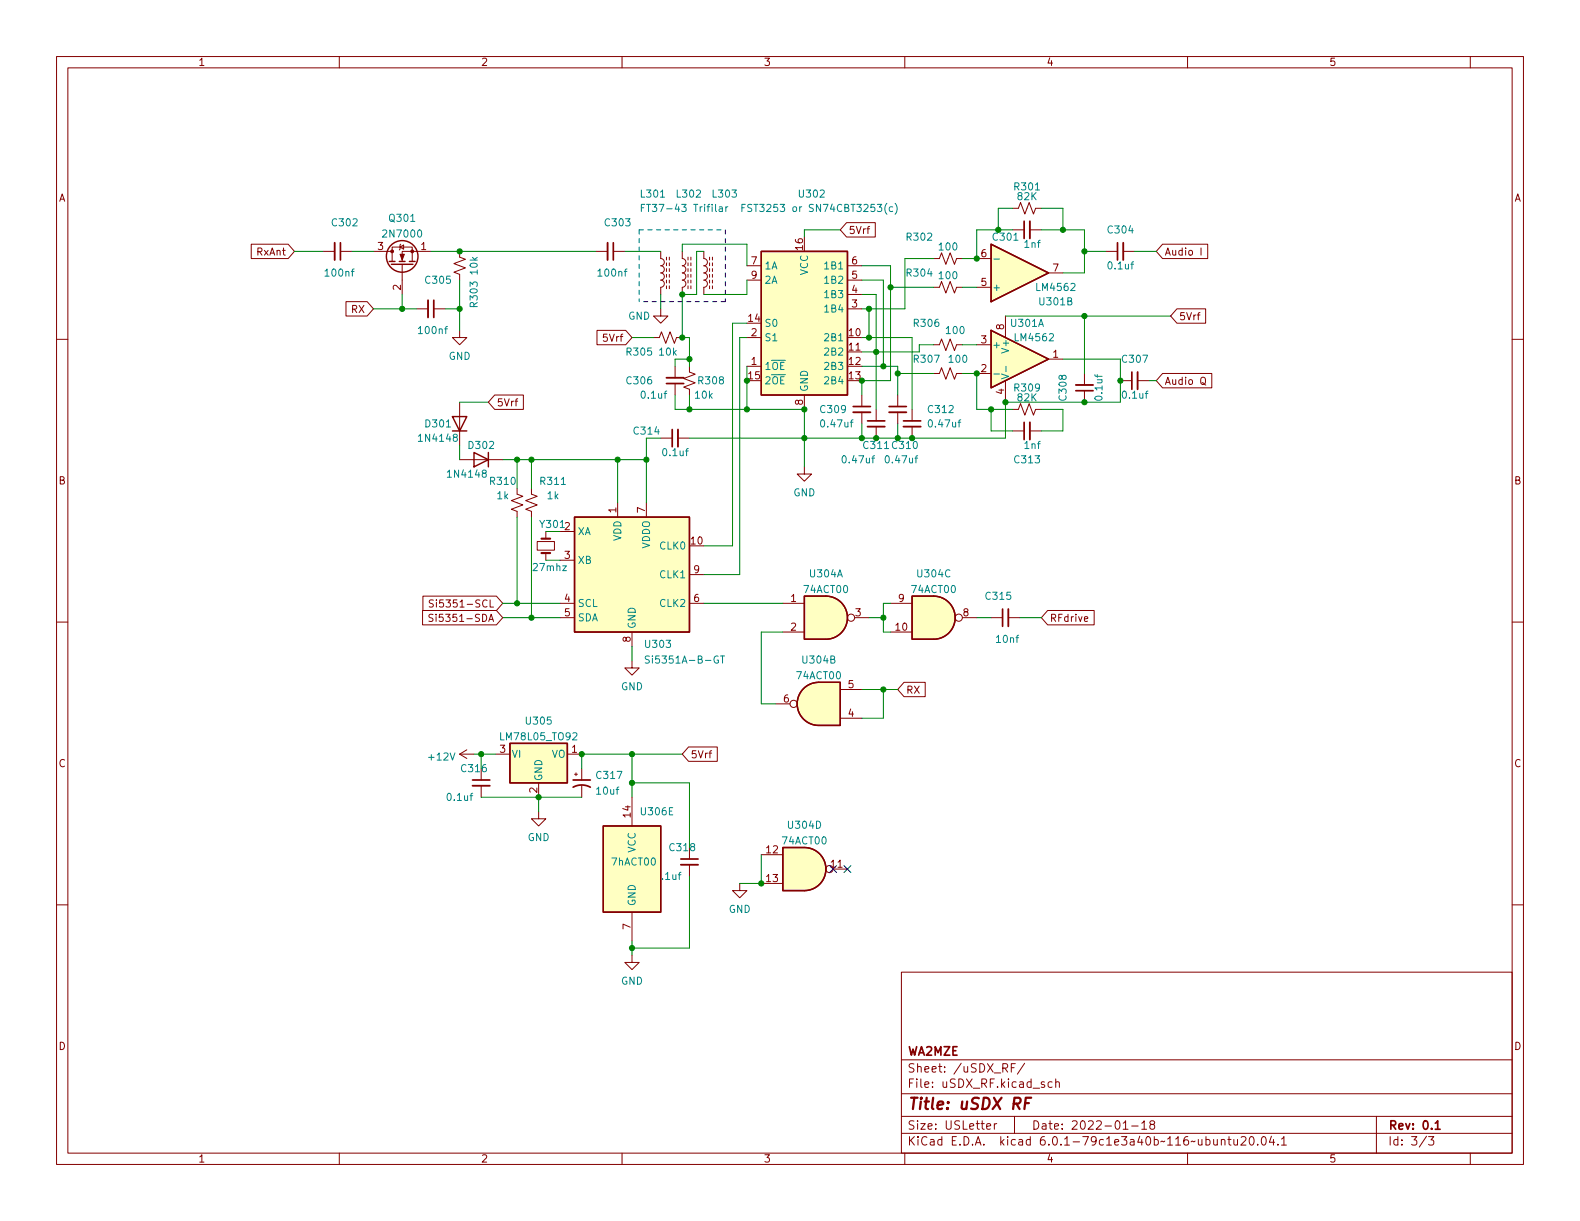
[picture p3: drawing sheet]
<svg xmlns="http://www.w3.org/2000/svg" width="279mm" height="216mm" viewBox="0 0 279 216" stroke-linecap="round" stroke-linejoin="round" font-family="sans-serif">
<g fill="none" stroke="#840000" stroke-width=".18">
<path d="M10 10h259.4v195.9h-259.4zM12 12h255.4v191.9h-255.4zM60 10v2M110 10v2M160 10v2M210 10v2M260 10v2M149.7 39.4h5.1v2.5h-5.1l-1.1-1.3zM179.1 36.8h1l.4-1 .7 2 .8-2 .8 2 .3-1h1M10 60h2M44.4 43.2h6.6l1.1 1.3-1.1 1.2h-6.6zM57.1 44.5h2.1"/>
<path d="M60.2 44.5h2M61.2 53.3h3.7l1.1 1.3-1.1 1.3h-3.7zM66 44.5h3.3M69.3 46.2v-2.5h3.6v2.5M70.7 43.7l.7-.4v.8zM70.9 43.2l-.2 .1v.8l-.1 .1M71.1 46.7v5.4M73.7 54.6h2M76.2 44.5h-5.1v1.7M76.7 54.6h2M81.3 58.4v1.3h1.2l-1.2 1.3-1.3-1.3h1.3M81.3 44.5v1l1 .3-2 .8 2 .8-2 .7 1 .4v1"/>
<path d="M105.4 44.5h2M105.6 58.4h5l1.2 1.3-1.2 1.3h-5zM108.5 44.5h2M115.6 59.7h1l.4-1 .7 2 .8-2 .8 2 .3-1h1M116.8 44.5v1.2a.64 .64 0 0 1 .7 .7 .64 .64 0 0 1-.7 .6 .64 .64 0 0 1 .7 .6 .64 .64 0 0 1-.7 .7 .64 .64 0 0 1 .7 .6 .64 .64 0 0 1-.7 .6 .64 .64 0 0 1 .7 .7 .64 .64 0 0 1-.7 .6v1.3M116.8 54.6v1.3h1.3l-1.3 1.3-1.2-1.3h1.2M117.9 45.5v.5M117.9 46.5v.5M117.9 47.5v.5M117.9 48.5v.5M117.9 49.5v.5M117.9 50.5v.6"/>
<path d="M118.4 45.5v.5M118.4 46.5v.5M118.4 47.5v.5M118.4 48.5v.5M118.4 49.5v.5M118.4 50.5v.6M120.6 44.5l.1 1.2a.64 .64 0 0 1 .6 .7 .64 .64 0 0 1-.6 .6 .64 .64 0 0 1 .6 .6 .64 .64 0 0 1-.6 .7 .64 .64 0 0 1 .6 .6 .64 .64 0 0 1-.6 .6 .64 .64 0 0 1 .6 .7 .64 .64 0 0 1-.6 .6l-.1 1.3M121.7 45.5v.5M121.7 46.5v.5M121.7 47.5v.5M121.7 48.5v.5M121.7 49.5v.5"/>
<path d="M121.7 50.5v.6M122.2 45.5v.5M122.2 46.5v.5M122.2 47.5v.5M122.2 48.5v.5M122.2 49.5v.5M122.2 50.5v.6M124.5 44.5v1.2a.64 .64 0 0 1 .6 .7 .64 .64 0 0 1-.6 .6 .64 .64 0 0 1 .6 .6 .64 .64 0 0 1-.6 .7 .64 .64 0 0 1 .6 .6 .64 .64 0 0 1-.6 .6 .64 .64 0 0 1 .6 .7 .64 .64 0 0 1-.6 .6v1.3M125.5 45.5v.5M125.5 46.5v.5M125.5 47.5v.5M125.5 48.5v.5"/>
<path d="M125.5 49.5v.5M125.5 50.5v.6M126 45.5v.5M126 46.5v.5M126 47.5v.5M126 48.5v.5M126 49.5v.5M126 50.5v.6M132.1 59.7h2.5M132.1 49.5h2.5M132.1 47h2.5M149.9 54.6h2.5"/>
<path d="M149.9 52.1h2.5M149.9 49.5h2.5M149.9 47h2.5M165.1 45.7h1l.4-1 .8 2 .7-2 .8 2 .4-1h1M165.1 50.8h1l.4-1 .8 2 .7-2 .8 2 .4-1h1M172.7 45.7h2.6M172.7 50.8h2.6M177.8 55.9v3.8M179.1 40.6h2M182.1 40.6h2M185.4 48.3h2.6M195.6 44.5h2"/>
<path d="M198.6 44.5h2.1M205.6 43.2h8v2.5h-8l-1.1-1.2zM208.1 54.6h5.1v2.6h-5.1l-1.1-1.3zM212.4 43.8v1.3M267.4 60h2M81.3 71.1v7.6M87.5 69.8h5.1v2.6h-5.1l-1.1-1.3zM116.8 77.5h2.1M119.4 64.8v2M119.4 67.8v2.1M119.9 77.5h2M121.9 64.8v1l1 .4-2 .7 2 .8-2 .8 1 .3v1.1"/>
<path d="M132.1 64.8h2.5M142.2 69.9v2.5M149.9 69.9h.1M149.9 62.2h2.5M152.4 69.9v2M152.4 72.9v2M154.9 72.4v2M154.9 75.4v2.1M158.7 69.9v2M158.7 72.9v2M161.3 72.4v2M161.3 75.4v2.1"/>
<path d="M165.1 61h1l.4-1.1 .8 2.1 .7-2.1 .8 2.1 .4-1h1M165.1 66h1l.4-1 .8 2.1 .7-2.1 .8 2.1 .4-1.1h1M172.7 61h2.6M172.7 66h2.6M177.8 67.3v3.8M179.1 72.4h1l.4-1 .7 2 .8-2 .8 2 .3-1h1M179.1 76.2h2M182.1 76.2h2M185.4 63.5h2.6M191.8 66v2.1M191.8 69.1v2M198.1 67.3h2.1"/>
<path d="M201.2 67.3h2M205.6 66h8.7v2.6h-8.7l-1.1-1.3zM212.4 66.9l.2-.2a.43 .43 0 0 1 .6 .4v.5a.42 .42 0 0 1-.5 .4 .42 .42 0 0 1-.4-.4zM212.6 67.7l.6 .4M81.3 81.3h7.6M91.4 86.4v1l1.1 .4-2.1 .7 2.1 .8-2.1 .7 1 .4v1M94 86.4v1l1 .4-2 .7 2 .8-2 .7 1 .4v1M95 95.8h3v1.5h-3zM96.5 94v1.3M96.5 97.8v1.3M99.1 94h2.5M99.1 99.1h2.5"/>
<path d="M109.2 88.9v2.5M114.3 88.9v2.5M142.2 82.6v1.2h1.3l-1.3 1.3-1.2-1.3h1.2M10 110h2M74.7 107.9h13.1l1.1 1.3-1.1 1.3h-13.1zM74.8 105.4h13l1.1 1.3-1.1 1.3h-13zM76.6 108.7l-.5-.1-.2 .1v.4l.5 .2 .2 .3-.3 .3-.5-.1M76.6 106.1h-.5l-.1 .1v.4l.5 .2 .1 .3-.2 .2h-.5M77.2 106.1v.1M77.2 106.5v.8M99.1 106.7h2.5M99.1 109.2h2.5"/>
<path d="M111.8 116.8v1.3h1.2l-1.2 1.3-1.3-1.3h1.3M111.8 111.8v2.5M121.9 106.7h2.6M121.9 101.6h2.6M138.4 106.7h3.8M138.4 111.8h3.8M151.1 109.2h2.6M157.5 106.7h3.8M157.5 111.8h3.8M170.2 109.2h2.5M175.3 109.2h2M178.3 109.2h2"/>
<path d="M185.3 107.9h8.2v2.6h-8.2l-1.2-1.3zM191.8 109.5l.6-.2-.1-.2-.4-.1-.1 .2v.6h.5M267.4 110h2M81.3 133.4l1.2 .7M81.3 133.4h2.5M82.5 132.6l-1.2 .8M85.1 135.9v2M85.1 138.9v2.1M87.6 133.4h2.6M95.2 138.4v2.6M100.3 133.4h2.6M101.6 136.9h.5"/>
<path d="M101.9 136.7v.5M102.9 135.9v2M102.9 138.9v2.1M121.8 132.1h5v2.5h-5l-1.2-1.2zM137.2 124.5h2.5M148.6 127h3.8M148.6 121.9h3.8M159.9 120.6h3.7v2.6h-3.7l-1.2-1.3zM10 160h2M95.2 143.5v1.3h1.3l-1.3 1.3-1.2-1.3h1.2M111.8 141v5.1M121.9 149.9v2"/>
<path d="M121.9 152.9v2M130.8 156.2v1.3h1.3l-1.3 1.3-1.3-1.3h1.3M134.6 151.1h3.8M134.6 156.2h3.8M147.3 153.7h2.6M267.4 160h2M111.8 168.9v1.3h1.2l-1.2 1.3-1.3-1.3h1.3M111.8 161.3v5.1M159.4 171.9h108v32h-108zM159.4 197.4h108M159.4 193.4h108M159.4 187.4h108"/>
<path d="M174.5 199.2l.7-.2-.1-.3h-.4l-.2 .2v.7h.6M175.8 198.7v1M176.3 198.7h-.3l-.2 .3M178.8 188.8h.5M179.4 197.4v3M179.5 188.1h-.7v1.5M181.2 188l-1.3 1.9M186 191.4l-.4-.1-.3 .3v.4l.2 .2h.5M186.7 191.4l.2-.1 .4 .1v.9M186.7 190.8v1.5M198.6 199.7h.9M200.1 199.1h1.2"/>
<path d="M201.9 198.6l.4-.4v1.5M201.9 199.7h.9M203.6 198.8l-.3-.3 .1-.2 .2-.1h.4l.2 .3-.1 .2-.6 .2-.2 .2 .1 .4 .2 .2 .4-.1 .2-.2-.1-.4-.2-.2M243.4 197.4v6.5M60 203.9v2M110 203.9v2M159.4 200.4h108M160 203.9v2M210 203.9v2M216 201.6l.2-.1h.3l.1 1M216 201.5v1M217.1 201.5h.6"/>
<path d="M217.3 201v1.3l.4 .2M218.2 201.5l.1 .9 .3 .1 .2-.2M218.8 201.5v1M219.5 201.1l.5-.1 .3 .1v.3l-.9 1.1h.9M221.1 201h.2a.81 .81 0 0 1 .5 .6 .81 .81 0 0 1-.3 .8l-.1 .1a.81 .81 0 0 1-.6-.6 .81 .81 0 0 1 .3-.9zM222.4 202.3v.2M223.2 201.1l.2-.1a.81 .81 0 0 1 .6 .6 .81 .81 0 0 1-.3 .8l-.2 .1a.81 .81 0 0 1-.3-1.4zM224.8 200.9l-.3 1.1h.9M225.2 201.5v1M226 202.3v.2M226.6 201.4l.4-.4v1.5M226.6 202.5h.9"/>
<path d="M252.3 200.9l-1.3 1.9M252.6 201h.9l-.5 .5 .5 .2v.6l-.2 .2h-.5l-.2-.2M260 203.9v2"/>
<circle cx="150.5" cy="109.2" r=".63"/>
<circle cx="169.5" cy="109.2" r=".63"/>
<circle cx="140.3" cy="124.5" r=".63"/>
<circle cx="146.7" cy="153.7" r=".63"/>
</g>
<g fill="none" stroke="#840000" stroke-width=".3">
<path d="M181.1 39.1v3.1M60.2 42.9v3.1M76.7 53.1v3M108.5 42.9v3.1M197.6 42.9v3.1M117.9 67.8h3M118.9 75.9v3.1M150.9 71.9h3M153.4 74.4h3.1M157.2 71.9h3.1M159.8 74.4h3M181.1 74.7v3"/>
<path d="M190.2 69.1h3.1M200.2 65.8v3M177.3 107.7v3M83.6 137.9h3M101.3 137.9h3.1M101.3 139.2a3.2 3.2 0 0 1 3.1 0M120.4 151.9h3M253.8 198.6l.4-.4v1.5M253.8 199.7h.9"/>
</g>
<path d="M181.3 195.1h.6M182.4 194.1h-1l-.3 2" fill="none" stroke="#840000" stroke-width=".4"/>
<g fill="none" stroke="#840000" stroke-width=".33">
<path d="M182.1 39.1v3.1M59.2 42.9v3.1M75.7 53.1v3M107.4 42.9v3.1M198.6 42.9v3.1M117.9 66.8h3M119.9 75.9v3.1M150.9 72.9h3M153.4 75.4h3.1M157.2 72.9h3.1M159.8 75.4h3M182.1 74.7v3"/>
<path d="M190.2 68.1h3.1M201.2 65.8v3M178.3 107.7v3M83.6 138.9h3M120.4 152.9h3"/>
</g>
<g fill="none" stroke="#008484" stroke-width=".18">
<path d="M113.4 36.7h.4M114 36.1h-.6v1.3M127.2 36.6h.5v.8M127.7 36.9h-.4l-.2 .2 .2 .3 .4-.1M128.3 36.6v.8M128.7 36.6l-.4 .2M131.2 36.7h.4M131.8 36.1h-.6v1.3M132.9 36.2l-.4-.1-.2 .2v.3l.5 .3 .1 .3-.2 .2-.5-.1M157.9 36.6h-.4l-.2 .2 .1 .5h.5M158.3 36a1.46 1.46 0 0 1 0 1.9M175.8 45.8h.9"/>
<path d="M175.8 66.1h.9M177.1 66.1l1.3 .5-1.3 .4M177.9 64.7v1M114.8 116h-.5l-.2 .2 .1 .3 .6 .3v.3l-.2 .2-.5-.1M127.4 116h.7M127.8 116v1.3"/>
</g>
<g fill="#ffffc2" stroke="#ffffc2" stroke-width=".18">
<path d="M134.6 44.5h15.3v25.4h-15.3z"/>
<path d="M90.2 131.4h10.1v7h-10.1z"/>
<path d="M106.7 146.1h10.1v15.2h-10.1z"/>
<path d="M101.6 91.4h20.3v20.4h-20.3z"/>
<path d="M175.3 58.4l10.1 5.1-10.1 5.1z"/>
<path d="M175.3 43.2l10.1 5.1-10.1 5z"/>
<path d="M142.1 121.8a3.8 3.8 0 0 1 2.7-1.1v7.6a3.8 3.8 0 0 1-3.5-2.4 3.8 3.8 0 0 1 .8-4.1z"/>
<path d="M144.8 120.7h3.8v7.6h-3.8z"/>
<path d="M146.1 105.4a3.8 3.8 0 0 1 3.8 3.8 3.8 3.8 0 0 1-3.8 3.8z"/>
<path d="M142.2 105.4h3.8v7.6h-3.8z"/>
<path d="M142.2 149.9a3.8 3.8 0 0 1 3.9 3.8 3.8 3.8 0 0 1-3.9 3.8z"/>
<path d="M138.4 149.9h3.8v7.6h-3.8z"/>
<path d="M165.1 105.4a3.8 3.8 0 0 1 3.8 3.8 3.8 3.8 0 0 1-3.8 3.8z"/>
<path d="M161.3 105.4h3.8v7.6h-3.8z"/>
</g>
<g fill="none" stroke="#840000" stroke-width=".25">
<path d="M68.8 46.2h1M69.2 46.7h3.8M70.6 46.2h1M72.4 46.2h1M134.6 44.5h15.3v25.4h-15.3zM175.3 58.4l10.1 5.1-10.1 5.1zM175.3 43.2l10.1 5.1-10.1 5zM80 73.7h2.5l-1.2 2.5zM80 76.2h2.5M83.8 80l2.6 1.3-2.6 1.3zM86.4 80v2.6M101.6 91.4h20.3v20.4h-20.3z"/>
<path d="M142.2 105.4h3.9a3.8 3.8 0 0 1 3.8 3.8 3.8 3.8 0 0 1-3.8 3.8h-3.9zM161.3 105.4h3.8a3.8 3.8 0 0 1 3.8 3.8 3.8 3.8 0 0 1-3.8 3.8h-3.8zM90.2 131.4h10.1v7h-10.1zM142.1 121.8a3.8 3.8 0 0 1 2.7-1.1h3.8v7.6h-3.8a3.8 3.8 0 0 1-3.5-2.4 3.8 3.8 0 0 1 .8-4.1zM106.7 146.1h10.1v15.2h-10.1zM142.2 149.9h-3.8v7.6h3.8M142.2 149.9a3.8 3.8 0 0 1 3.9 3.8 3.8 3.8 0 0 1-3.9 3.8"/>
<circle cx="71.1" cy="45.3" r="2.79"/>
</g>
<g fill="#840000" stroke="#840000" stroke-width=".18">
<path d="M70.7 45h.8l-.4 1z"/>
<circle cx="72.9" cy="44.4" r=".25"/>
<circle cx="69.3" cy="44.4" r=".25"/>
</g>
<path d="M95.8 97.8h1.5M95.8 95.3h1.5" fill="none" stroke="#840000" stroke-width=".38"/>
<path d="M113 40.6v12.7M113 40.6h15.3M128.3 53.3h-15.3M128.3 40.6v12.7" fill="none" stroke="#0000c2" stroke-width=".18" stroke-dasharray=".8 .8"/>
<g fill="none" stroke="#008400" stroke-width=".18">
<path d="M179.1 36.8h-2.6v3.8h-3.8v5.1h-2.5M184.1 36.8h3.9v3.8M52.1 44.5h5M62.2 44.5h3.8M66 54.6h7.7M71.1 52.1v2.5M76.2 44.5h29.2M78.7 54.6h2.6M81.3 49.5v8.9M110.5 44.5h6.3M111.8 59.7h3.8M116.8 52.1v2.5"/>
<path d="M120.6 44.5v-1.3h11.5v3.8M124.5 44.5h-1.3v7.6h-2.6v7.6h1.3v5.1M132.1 59.7h-1.3v41.9h-6.3M132.1 57.2h-2.6v39.3h-5M132.1 49.5v2.6h-7.6M148.6 40.6h-6.4v1.3M152.4 49.5h3.8v15.3M152.4 47h5.1v20.3h-5.1v2.6M152.4 52.1h2.5v20.3M152.4 59.7h8.9v12.7M153.7 54.6v5.1M157.5 50.8h7.6"/>
<path d="M165.1 45.7h-5.1v8.9h-7.6M170.2 50.8h2.5M177.8 55.9h29.2M184.1 40.6h7.7v7.7h-3.8M191.8 44.5h3.8M191.8 55.9v10.1M200.7 44.5h3.8M81.3 78.7v2.6M81.3 71.1h5.1M114.3 77.5v11.4M119.4 69.9v2.5h22.8v10.2M121.9 63.5h-2.5v1.3"/>
<path d="M121.9 69.9v2.5M132.1 64.8v7.6M152.4 64.8h6.3v5.1M152.4 74.9v2.6h-30.5M158.7 74.9v2.6h-3.8M158.7 66h6.4M165.1 61h-2.5v1.2h-10.2M170.2 66h2.5v6.4h6.4M170.2 61h2.5M175.3 72.4v3.8h3.8M184.1 72.4h3.9v3.8h-3.9M188 63.5h10.1v7.6h-20.3v6.4h-16.5"/>
<path d="M203.2 67.3h1.3M88.9 81.3h25.4M91.4 81.3v5.1M91.4 91.4v15.3M94 81.3v5.1M94 91.4v17.8M96.5 99.1h2.6M109.2 81.3v7.6M88.9 106.7h10.2M88.9 109.2h10.2M111.8 114.3v2.5M124.5 106.7h13.9"/>
<path d="M138.4 111.8h-3.8v12.7h2.6M153.7 109.2h2.5M157.5 106.7h-1.3v5.1h1.3M172.7 109.2h2.6M180.3 109.2h3.8M83.8 133.4h3.8M85.1 133.4v2.5M111.8 133.4v7.6M111.8 138.4h10.1v11.5M120.6 133.4h-17.7v2.5M152.4 121.9h6.3M156.2 121.9v5.1h-3.8"/>
<path d="M85.1 141h17.8M95.2 141v2.5M121.9 154.9v12.7h-10.1M134.6 151.1v5.1h-3.8M111.8 166.4v2.5"/>
</g>
<path d="M146.7 153.1l1.2 1.2M147.9 153.1l-1.2 1.2M149.3 153.1l1.2 1.2M150.5 153.1l-1.2 1.2" fill="none" stroke="#000084" stroke-width=".18"/>
<g fill="#008400" stroke="#008400" stroke-width=".18">
<circle cx="158.7" cy="66" r=".46"/>
<circle cx="198.1" cy="67.3" r=".46"/>
<circle cx="191.8" cy="71.1" r=".46"/>
<circle cx="177.8" cy="71.1" r=".46"/>
<circle cx="172.7" cy="66" r=".46"/>
<circle cx="175.3" cy="72.4" r=".46"/>
<circle cx="157.5" cy="50.8" r=".46"/>
<circle cx="154.9" cy="62.2" r=".46"/>
<circle cx="156.2" cy="64.8" r=".46"/>
<circle cx="153.7" cy="54.6" r=".46"/>
<circle cx="153.7" cy="59.7" r=".46"/>
<circle cx="121.9" cy="63.5" r=".46"/>
<circle cx="120.6" cy="59.7" r=".46"/>
<circle cx="120.6" cy="52.1" r=".46"/>
<circle cx="152.4" cy="67.3" r=".46"/>
<circle cx="191.8" cy="55.9" r=".46"/>
<circle cx="176.5" cy="40.6" r=".46"/>
<circle cx="172.7" cy="45.7" r=".46"/>
<circle cx="188" cy="40.6" r=".46"/>
<circle cx="191.8" cy="44.5" r=".46"/>
<circle cx="109.2" cy="81.3" r=".46"/>
<circle cx="114.3" cy="81.3" r=".46"/>
<circle cx="142.2" cy="72.4" r=".46"/>
<circle cx="132.1" cy="67.3" r=".46"/>
<circle cx="132.1" cy="72.4" r=".46"/>
<circle cx="121.9" cy="72.4" r=".46"/>
<circle cx="154.9" cy="77.5" r=".46"/>
<circle cx="158.7" cy="77.5" r=".46"/>
<circle cx="152.4" cy="77.5" r=".46"/>
<circle cx="161.3" cy="77.5" r=".46"/>
<circle cx="81.3" cy="54.6" r=".46"/>
<circle cx="94" cy="81.3" r=".46"/>
<circle cx="142.2" cy="77.5" r=".46"/>
<circle cx="91.4" cy="81.3" r=".46"/>
<circle cx="71.1" cy="54.6" r=".46"/>
<circle cx="81.3" cy="44.5" r=".46"/>
<circle cx="85.1" cy="133.4" r=".46"/>
<circle cx="95.2" cy="141" r=".46"/>
<circle cx="102.9" cy="133.4" r=".46"/>
<circle cx="111.8" cy="133.4" r=".46"/>
<circle cx="111.8" cy="138.4" r=".46"/>
<circle cx="111.8" cy="167.6" r=".46"/>
<circle cx="134.6" cy="156.2" r=".46"/>
<circle cx="156.2" cy="109.2" r=".46"/>
<circle cx="91.4" cy="106.7" r=".46"/>
<circle cx="156.2" cy="121.9" r=".46"/>
<circle cx="94" cy="109.2" r=".46"/>
</g>
<text font-size="2.8" fill="#840000" x="160.4" y="196.2">Title: uSDX RF</text>
<g font-size="2.1" fill="#840000">
<text x="160.4" y="189.7">Sheet: /uSDX_RF/</text>
<text x="160.4" y="186.7">WA2MZE</text>
<text x="160.4" y="192.4">File: uSDX_RF.kicad_sch</text>
<text x="160.4" y="202.5">KiCad E.D.A. kicad 6.0.1-79c1e3a40b~116~ubuntu20.04.1</text>
<text x="160.4" y="199.7">Size: USLetter</text>
<text x="182.4" y="199.7">Date: 2022-01-18</text>
<text x="245.4" y="199.7">Rev: 0.1</text>
<text x="245.4" y="202.5">Id: 3/3</text>
</g>
<g font-size="1.8" fill="#840000">
<text x="35" y="11.6">1</text>
<text x="85" y="11.6">2</text>
<text x="135" y="11.6">3</text>
<text x="185" y="11.6">4</text>
<text x="235" y="11.6">5</text>
<text x="10.3" y="35.6">A</text>
<text x="267.7" y="35.6">A</text>
<text x="150" y="41.4">5Vrf</text>
<text x="45.4" y="45.2">RxAnt</text>
<text x="66.8" y="44.2">3</text>
<text x="74.4" y="44.2">1</text>
<text x="132.9" y="46.7">7</text>
<text x="142" y="44.2" transform="rotate(-90 142 44.2)">16</text>
<text x="150.6" y="46.7">6</text>
<text x="173.5" y="45.5">6</text>
<text x="205.9" y="45.2">Audio I</text>
<text x="70.9" y="51.3" transform="rotate(-90 70.9 51.3)">2</text>
<text x="132.9" y="49.3">9</text>
<text x="150.6" y="51.8">4</text>
<text x="150.6" y="49.3">5</text>
<text x="173.5" y="50.5">5</text>
<text x="186.2" y="48">7</text>
<text x="62.2" y="55.3">RX</text>
<text x="132.4" y="56.9">14</text>
<text x="132.9" y="59.4">2</text>
<text x="150.1" y="59.4">10</text>
<text x="150.6" y="54.4">3</text>
<text x="177.5" y="58.3" transform="rotate(-90 177.5 58.3)">8</text>
<text x="208.4" y="56.6">5Vrf</text>
<text x="106.9" y="60.4">5Vrf</text>
<text x="132.9" y="64.5">1</text>
<text x="150.1" y="62">11</text>
<text x="150.1" y="64.5">12</text>
<text x="173.5" y="65.8">2</text>
<text x="173.5" y="60.7">3</text>
<text x="186.2" y="63.2">1</text>
<text x="87.8" y="71.8">5Vrf</text>
<text x="132.4" y="67.1">15</text>
<text x="142" y="71.6" transform="rotate(-90 142 71.6)">8</text>
<text x="150.1" y="67.1">13</text>
<text x="177.5" y="69.7" transform="rotate(-90 177.5 69.7)">4</text>
<text x="205.9" y="68">Audio Q</text>
<text x="10.3" y="85.7">B</text>
<text x="267.7" y="85.7">B</text>
<text x="109" y="90.7" transform="rotate(-90 109 90.7)">1</text>
<text x="114" y="90.7" transform="rotate(-90 114 90.7)">7</text>
<text x="99.8" y="98.8">3</text>
<text x="122.2" y="96.3">10</text>
<text x="122.7" y="101.3">9</text>
<text x="77.7" y="107.4">Si5351-SCL</text>
<text x="99.8" y="106.4">4</text>
<text x="122.7" y="106.4">6</text>
<text x="139.8" y="106.4">1</text>
<text x="158.9" y="106.4">9</text>
<text x="77.5" y="109.9">Si5351-SDA</text>
<text x="99.8" y="109">5</text>
<text x="111.5" y="113.5" transform="rotate(-90 111.5 113.5)">8</text>
<text x="139.8" y="111.5">2</text>
<text x="151.3" y="109">3</text>
<text x="158.4" y="111.5">10</text>
<text x="170.3" y="109">8</text>
<text x="185.6" y="109.9">RFdrive</text>
<text x="138.6" y="124.2">6</text>
<text x="150" y="121.7">5</text>
<text x="160.2" y="122.6">RX</text>
<text x="150" y="126.7">4</text>
<text x="10.3" y="135.6">C</text>
<text x="88.4" y="133.1">3</text>
<text x="101.1" y="133.1">1</text>
<text x="122.1" y="134.1">5Vrf</text>
<text x="267.7" y="135.6">C</text>
<text x="95" y="140.2" transform="rotate(-90 95 140.2)">2</text>
<text x="111.5" y="144.5" transform="rotate(-90 111.5 144.5)">14</text>
<text x="135.5" y="150.9">12</text>
<text x="135.5" y="156">13</text>
<text x="147" y="153.4">11</text>
<text x="111.5" y="164.3" transform="rotate(-90 111.5 164.3)">7</text>
<text x="10.3" y="185.7">D</text>
<text x="267.7" y="185.7">D</text>
<text x="35" y="205.6">1</text>
<text x="85" y="205.6">2</text>
<text x="135" y="205.6">3</text>
<text x="185" y="205.6">4</text>
<text x="235" y="205.6">5</text>
</g>
<g font-size="1.8" fill="#008484">
<text x="113.4" y="34.9">L301</text>
<text x="119.8" y="34.9">L302</text>
<text x="126.1" y="34.9">L303</text>
<text x="141.4" y="34.9">U302</text>
<text x="179.5" y="33.7">R301</text>
<text x="180" y="35.4">82K</text>
<text x="58.8" y="40">C302</text>
<text x="68" y="42">2N7000</text>
<text x="69" y="39.2">Q301</text>
<text x="107.1" y="40">C303</text>
<text x="114.6" y="37.5">FT37-43 Trifilar</text>
<text x="132.8" y="37.5">FST3253 or SN74CBT3253(c)</text>
<text x="196" y="41.3">C304</text>
<text x="135.1" y="47.6">1A</text>
<text x="146.1" y="47.6">1B1</text>
<text x="160.4" y="42.5">R302</text>
<text x="166.2" y="44.3">100</text>
<text x="181.2" y="43.8">1nf</text>
<text x="196.1" y="47.6">0.1uf</text>
<text x="57.7" y="48.9">100nf</text>
<text x="75.3" y="50.2">C305</text>
<text x="84.5" y="48.5" transform="rotate(-90 84.5 48.5)">10k</text>
<text x="105.9" y="48.9">100nf</text>
<text x="135.1" y="50.2">2A</text>
<text x="142.9" y="48.7" transform="rotate(-90 142.9 48.7)">VCC</text>
<text x="146.1" y="52.7">1B3</text>
<text x="146.1" y="50.2">1B2</text>
<text x="160.4" y="48.9">R304</text>
<text x="166.2" y="49.4">100</text>
<text x="175.4" y="51.4">+</text>
<text x="183.4" y="51.4">LM4562</text>
<text x="183.9" y="54">U301B</text>
<text x="74.2" y="59.1">100nf</text>
<text x="84.5" y="54.2" transform="rotate(-90 84.5 54.2)">R303</text>
<text x="111.1" y="56.5">GND</text>
<text x="135.1" y="57.8">S0</text>
<text x="146.1" y="55.2">1B4</text>
<text x="161.7" y="57.8">R306</text>
<text x="167.4" y="59.1">100</text>
<text x="178.9" y="57.8">U301A</text>
<text x="79.3" y="63.6">GND</text>
<text x="110.9" y="62.9">R305</text>
<text x="116.6" y="62.9">10k</text>
<text x="135.1" y="65.4">1~{OE}</text>
<text x="135.1" y="60.3">S1</text>
<text x="146.1" y="60.3">2B1</text>
<text x="146.1" y="62.9">2B2</text>
<text x="146.1" y="65.4">2B3</text>
<text x="161.7" y="64.1">R307</text>
<text x="167.7" y="64.1">100</text>
<text x="175.4" y="61.6">+</text>
<text x="178.4" y="62" transform="rotate(-90 178.4 62)">V+</text>
<text x="179.6" y="60.3">LM4562</text>
<text x="198.6" y="64.1">C307</text>
<text x="110.9" y="67.9">C306</text>
<text x="113.5" y="70.5">0.1uf</text>
<text x="123" y="70.5">10k</text>
<text x="123.6" y="67.9">R308</text>
<text x="135.1" y="67.9">2~{OE}</text>
<text x="142.9" y="69.3" transform="rotate(-90 142.9 69.3)">GND</text>
<text x="146.1" y="67.9">2B4</text>
<text x="179.5" y="69.2">R309</text>
<text x="180" y="70.9">82K</text>
<text x="188.6" y="70.7" transform="rotate(-90 188.6 70.7)">C308</text>
<text x="194.9" y="70.6" transform="rotate(-90 194.9 70.6)">0.1uf</text>
<text x="198.6" y="70.5">0.1uf</text>
<text x="75.3" y="75.6">D301</text>
<text x="145.2" y="73">C309</text>
<text x="145.4" y="75.6">0.47uf</text>
<text x="164.2" y="73">C312</text>
<text x="164.4" y="75.6">0.47uf</text>
<text x="74.3" y="78.1">1N4148</text>
<text x="83" y="79.4">D302</text>
<text x="117.3" y="80.6">0.1uf</text>
<text x="149.2" y="81.9">0.47uf</text>
<text x="156.8" y="81.9">0.47uf</text>
<text x="179.5" y="81.9">C313</text>
<text x="181.2" y="79.4">1nf</text>
<text x="79.5" y="84.5">1N4148</text>
<text x="86.8" y="85.7">R310</text>
<text x="87.9" y="88.3">1k</text>
<text x="95.7" y="85.7">R311</text>
<text x="96.8" y="88.3">1k</text>
<text x="140.3" y="87.7">GND</text>
<text x="102.1" y="94.6">XA</text>
<text x="109.9" y="95.7" transform="rotate(-90 109.9 95.7)">VDD</text>
<text x="94.5" y="101">27mhz</text>
<text x="102.1" y="99.7">XB</text>
<text x="114.9" y="97.1" transform="rotate(-90 114.9 97.1)">VDDO</text>
<text x="116.8" y="97.2">CLK0</text>
<text x="102.1" y="107.3">SCL</text>
<text x="116.8" y="107.3">CLK2</text>
<text x="116.8" y="102.2">CLK1</text>
<text x="142.3" y="104.9">74ACT00</text>
<text x="143.3" y="102.1">U304A</text>
<text x="161.3" y="104.9">74ACT00</text>
<text x="162.3" y="102.1">U304C</text>
<text x="174.4" y="106">C315</text>
<text x="102.1" y="109.9">SDA</text>
<text x="112.4" y="111.3" transform="rotate(-90 112.4 111.3)">GND</text>
<text x="176.3" y="113.7">10nf</text>
<text x="114.2" y="114.5">U303</text>
<text x="115.2" y="117.3">Si5351A-B-GT</text>
<text x="142" y="117.3">U304B</text>
<text x="109.8" y="122">GND</text>
<text x="141" y="120.1">74ACT00</text>
<text x="88.8" y="130.9">LM78L05_TO92</text>
<text x="93.1" y="128.1">U305</text>
<text x="75.9" y="134.5">+12V</text>
<text x="81.7" y="136.5">C316</text>
<text x="90.4" y="134">VI</text>
<text x="97.5" y="134">VO</text>
<text x="105.6" y="137.7">C317</text>
<text x="79.2" y="141.6">0.1uf</text>
<text x="95.9" y="138.2" transform="rotate(-90 95.9 138.2)">GND</text>
<text x="105.6" y="140.5">10uf</text>
<text x="93.3" y="148.7">GND</text>
<text x="113.5" y="144.1">U306E</text>
<text x="138.5" y="149.3">74ACT00</text>
<text x="139.5" y="146.5">U304D</text>
<text x="108.2" y="153">7hACT00</text>
<text x="112.4" y="150.8" transform="rotate(-90 112.4 150.8)">VCC</text>
<text x="116" y="155.6">0.1uf</text>
<text x="118.5" y="150.5">C318</text>
<text x="112.4" y="160.3" transform="rotate(-90 112.4 160.3)">GND</text>
<text x="128.8" y="161.4">GND</text>
<text x="109.8" y="174.1">GND</text>
</g>
<g font-size="1.8" fill="#008400">
<text x="175.7" y="42.5">C301</text>
<text x="112.2" y="76.8">C314</text>
<text x="152.8" y="79.4">C311 C310</text>
<text x="95.6" y="93.3">Y3012</text>
</g>
</svg>
